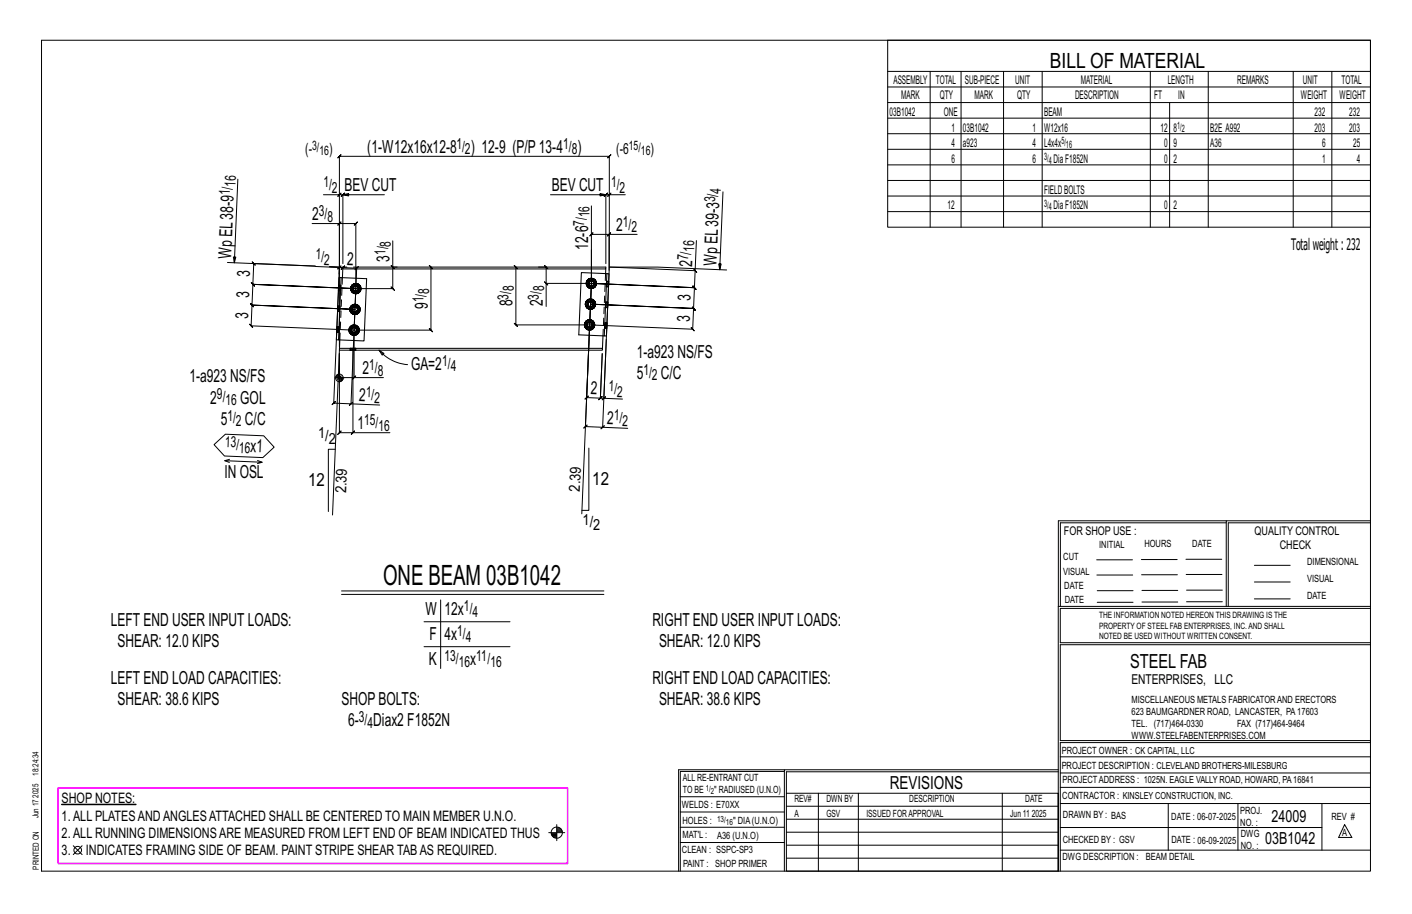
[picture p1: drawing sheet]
<svg xmlns="http://www.w3.org/2000/svg" width="432mm" height="279mm" viewBox="0 0 432 279" stroke-linecap="round" stroke-linejoin="round" font-family="sans-serif">
<path d="M18.9 245.8h22.7v.2h-22.7z" fill="#000" stroke="#000" stroke-width=".31"/>
<g fill="none" stroke="#000" stroke-width=".31">
<path d="M12.7 12.3h406.4v254h-406.4zM271.5 12.3h147.6v57.2h-147.6zM271.5 21.8h147.6M271.5 26.6h147.6M271.5 31.4h147.6M271.5 36.1h147.6M284.5 21.8v47.7M293.9 21.8v47.7M306.9 21.8v47.7M318.7 21.8v47.7M351.8 21.8v47.7M357.7 31.4v38.1"/>
<path d="M369.5 21.8v47.7M395.5 21.8v47.7M407.3 21.8v47.7M72.7 54.8l-1 25.5-.3-1.7h.7l-.4 1.7M98.9 59.5h4.9l-.5 .5 1-1-.5 .5h1.1l-.5 .5 1-1-.5 .5v21.1M104.9 59.5l1.7 .4v-.7l-1.7 .3h12.7M168.3 59.5h17l-1.8 .4v-.7l1.8 .3M191.2 59.5h-4.9l.5-.5-1 1 .5-.5h-1l.5-.5-1 1 .5-.5v21.1M221.1 58.6l-1 23.8-.3-1.7h.7l-.4 1.7M271.5 40.9h147.6M271.5 45.6h147.6M271.5 50.4h147.6"/>
<path d="M271.5 55.2h147.6M271.5 59.9h147.6M95.4 68.3h8.4v37.7M103.8 68.3l-.5 .5 1-1zM103.8 68.3h5l-.5 .5 1-1-.5 .5v19.9M120.1 73.6v8h1.3M180.9 76.4v10.2l-1.9 43.8-.5 .5 1-1-.5 .5 5.3 .2M180.9 71.6l-.5 .5 1-1-.5 .5h5.3M180.9 76.4v10.2l-3 70.5M180.9 62.9v13.5M186.2 71.6l.5-.5-1 1zM194.8 71.6h-8.6v11"/>
<path d="M213 73.5l-.4 9.2-26.3-1.1-2 49 7.7 .3M271.5 64.7h147.6M69.6 80.2l26.8 1.1-18.8-.7-.5-.6 1 1.1-.5-.5-.3 6.3-.4-.5 .9 1-.5-.5 31.5 1.3-31.5-1.3-.4-.5 .9 1-.5-.5-.2 6.4-.5-.6 .9 1.1-.4-.5 31.4 1.3-31.4-1.3-.5-.6 .9 1.1-.4-.5-.3 6.3-.5-.5 1 1-.5-.5 31.5 1.3v14.5h9M96.4 81.5l7.4 .3-.1 2M100.8 81.5l3 .1-3-.1M103.3 82.2l1-.9zM107 94.6h.5M107.1 94l.5 .2-.1 .4M107.3 88.2h.5M107.4 87.7l.5 .1-.1 .4M107.5 95.6l.5 .4M107.5 94.6l.1 .4-.5 .2"/>
<path d="M107.6 94.2l.2-.4-.3-.3a1.52 1.52 0 0 0 0 2.1l.3-.3-.2-.3M107.7 99.5l-.5 .3M107.7 89.3l.5 .3M107.8 88.2l.1 .4-.5 .2M107.8 95.3l.4 .2-.2 .5 .5 .1M107.9 87.8l.2-.3-.4-.3a1.52 1.52 0 0 0 0 2.1l.4-.3-.2-.4M108 93.2l-.5 .3M108.1 89l.3 .2-.2 .4 .6 .2M108.2 95.5l.3 .1v.5l.6-.1M108.2 86.8l-.5 .4M108.3 99.4l-.6 .1 .2 .5-.3 .2M108.3 99.9l.4 .1 .2-.5 .5 .3-.4 .4"/>
<path d="M108.4 89.2l.4 .1v.5l.6-.2M108.5 93.1l-.5 .1 .2 .4-.4 .2M108.5 93.5l.4 .1 .2-.4 .5 .3-.3 .3M108.7 100l.3 .2 .3 .7h.5l-.1 .6M108.8 86.7l-.6 .1 .2 .5-.3 .2M108.8 87.2l.4 .1 .2-.5 .5 .4-.4 .3M108.8 88.2l-1.5 35.3 8.8 .3M108.9 99.5l-.6-.1v.5l-.4 .1M108.9 93.6l.4 .2 .3 .8h.5l-.1 .6M109.1 93.2l-.6-.1v.4l-.3 .1M109.2 87.3l.3 .2 .3 .7h.5l-.1 .6M109.3 95.3l.3 .3-.5 .4-.2-.5-.4 .1"/>
<path d="M109.4 99.8l.3 .5-.5 .2M109.4 86.8l-.6-.1v.5l-.4 .1M109.5 95l.5 .2-.4 .4M109.5 89l.4 .3-.5 .3-.2-.4-.4 .1M109.6 94.6l-.3 .7-.4 .2M109.6 93.5l.4 .5-.5 .2M109.8 88.6l.4 .2-.3 .5M109.8 88.2l-.3 .8-.3 .2M109.9 87.2l.3 .5-.4 .1M110 94l.1 .6M110.2 87.7l.1 .5M119.6 81.1l1 1z"/>
<path d="M120.1 81.6v6.6l-.5-.5 1 1-.5-.5h-11.3M131.8 81.6l-.5-.5 1 1-.5-.5v19.3l-.5-.5 1 1-.5-.5h-23.5l.8-18.9 .5-.5-1 1 .5-.5-4.3-.2 .6-.5-1.1 1 1.1-1-1.1 1 .5-.5h-1M157.8 81.6l-.5-.5 1 1-.5-.5v17.7l-.5-.5 1 1-.5-.5h22.5M164.7 81.6h2.3l-.5-.5 1 1-.5-.5v5M166.5 86.1l1 1zM167 93.7v-7.1h13.9l-1.5 34.9-.5 .5 1-.9-.5 .4 4.2 .2-.5 .5 1-1-.5 .5 .6-13.6-.6 13.6-.5 .5 1-1-.5 .5 1.1 .1M178.8 99.3h.5M178.9 98.7l.5 .2-.1 .4M179 93h.5M179.2 92.4l.4 .2-.1 .4M179.3 99.3l.1 .4-.5 .2M179.3 86.6h.5"/>
<path d="M179.4 98.9l.2-.3-.4-.4a1.52 1.52 0 0 0 0 2.2l.4-.4-.2-.3M179.4 86.1l.5 .1-.1 .4M179.5 94.1l.5 .3M179.5 93l.1 .4-.4 .2M179.6 92.6l.2-.4-.3-.3a1.52 1.52 0 0 0 0 2.2l.3-.4-.2-.3M179.7 97.9l-.5 .3M179.8 87.7l.5 .3M179.8 86.6l.1 .4-.5 .2M179.8 93.7l.4 .2-.2 .5 .6 .1M179.9 86.2l.2-.3-.3-.3a1.52 1.52 0 0 0 0 2.1l.3-.3-.2-.4M180 91.6l-.5 .3M180.1 87.4l.3 .2-.1 .4 .5 .2"/>
<path d="M180.2 93.9l.4 .1v.5l.5-.1M180.3 85.2l-.5 .4M180.3 97.8l-.6 .1 .2 .5-.3 .2M180.3 98.3l.4 .1 .2-.5 .5 .3-.4 .4M180.4 87.6l.4 .1v.5l.6-.2M180.6 91.5l-.6 .1 .2 .4-.4 .2M180.6 92h.4l.1-.4 .5 .3-.3 .3M180.7 98.4l.3 .2 .3 .7h.5l-.1 .6M180.8 85.1l-.5 .1 .1 .5-.3 .2M180.8 85.6l.4 .1 .2-.5 .5 .4-.3 .3M180.9 97.9l-.6-.1v.5l-.4 .1M181 92l.3 .2 .3 .8h.5l-.1 .6"/>
<path d="M181.1 91.6l-.5-.1v.5h-.4M181.2 85.7l.4 .2 .3 .7h.5l-.2 .6M181.2 99.7l.5 .2-.3 .5M181.3 93.7l.3 .4-.5 .3-.1-.5-.4 .1M181.3 99.3l-.3 .7-.3 .3M181.4 98.2l.3 .5-.5 .2M181.4 85.2l-.6-.1v.5l-.4 .1M181.5 93.4l.5 .2-.4 .5M181.6 87.4l.3 .3-.5 .3-.2-.4-.4 .1M181.6 93l-.3 .7-.3 .2M181.6 91.9l.4 .5-.5 .2M181.7 98.7l.1 .6"/>
<path d="M181.8 87l.4 .2-.3 .5M181.9 86.6l-.3 .8-.4 .2M181.9 85.6l.3 .5-.4 .1M182 92.4l.1 .6M182.2 86.1l.2 .5M212.1 82.2l1 1.1zM212.6 82.7l-.2 5.2-.5-.5 .9 1.1-.4-.6-31.5-1.3 31.5 1.3-.5-.5 .9 1.1-.4-.6-.3 6.4-.5-.5 1 1-.5-.5-31.5-1.3 31.5 1.3-.5-.5 1 1-.5-.5-.3 6.3-.4-.5 .9 1.1-.5-.6-31.5-1.3M222.2 82.5l-21.1-.9h-14.8v-33.8l.5-.5-1 1 .5-.5h-82.5l.5-.5-1 1 .5-.5v33.8l-1.7 41.6-.6 .5 1.1-.9-.5 .4 5.2 .3M102.4 115.5h2.8M102.7 115v.5M102.9 114.7v.8M103.2 114.5v1"/>
<path d="M103.4 114.4v1.1M103.6 114.4v1.1M103.8 108.1v7.3l-.5 .5 1-1-.5 .5h4.5M103.8 108.1v24.2l-.5 .5 1-1-.5 .5h4.1M103.8 107l-2.1 50.4M103.8 108.1v8.8M104 115.5v1.2M104.2 115.5v1.1M104.4 115.5v1M104.6 115.5v.8M104.9 115.5v.5M106.8 100.9h.5"/>
<path d="M106.9 100.3l.4 .2v.4M107.2 102l.5 .3M107.3 100.9v.4l-.4 .2M107.3 100.5l.3-.3-.4-.4a1.52 1.52 0 0 0 0 2.2l.4-.4-.3-.3M107.6 101.6l.3 .3-.2 .4 .6 .1M107.9 101.9h.4v.5l.6-.1M107.9 107v25.3h11.3M108.8 114.9l-1 1zM109 101.6l.4 .4-.5 .3-.2-.4h-.4M109.2 101.3l.5 .2-.3 .5M109.3 100.9l-.3 .7-.3 .3M109.7 100.3l.1 .6"/>
<path d="M115.9 107l1.5 1-.5 .6zM115.9 107a12.8 12.8 0 0 0 8.7 4.5M179.2 100.4l.5 .3M179.6 100l.3 .3-.2 .4 .6 .1M179.9 100.3h.4v.5l.6-.1M181 100l.4 .4-.5 .3-.2-.4h-.4M185.4 103.8l-.7 18 5.7 .2M65.5 135.9l3.4-3.2 11.7 .5 3.2 3.5-3.4 3.2-11.8-.5zM102.5 137.3h-2.1v19.1M106.8 123.9l1.1-.9zM107.4 132.8l1-1zM180.1 137v19h-2.1"/>
<path d="M183.8 131.1l1-1zM184.1 122.2l1.1-.9zM68.7 140.8l11.5 .5-1.5 .4M70.2 140.4l-1.5 .4 1.4 .6M78.8 140.8l1.4 .5M375 159.8h-50.7v25.6M375 159.2h-51.3l-.1 107.1M419.1 159.2h-44.1v26.2M419.1 159.8h-43.5v25.6M335.4 171.1h10.9M335.4 175.8h11M349 171h11"/>
<path d="M349.1 175.7h11M362.7 171h10.9M362.7 175.6h11M383.6 172.8h11M383.6 177.9h11M104.4 180.6h80.3M104.4 181.7h80.3M129.7 190.1h26.3M129.7 197.7h26.3M134.8 183.4v21M323.7 185.4h95.4M335.5 184.1h11"/>
<path d="M335.5 180.6h11M349.2 184h11M349.2 180.5h11M362.9 180.4h10.9M362.9 184h10.9M383.6 183.1h11M419.1 186h-94.9v10.5h94.9M419.1 197.1h-94.9v29.3h94.9v.6h-94.9v39.3M239.9 235.8h-31.9v30.5M239.9 235.3h-32.4v31M323.6 235.3h-83.7v31M323.6 235.9h-83.1v6.6"/>
<path d="M324.2 236.3h94.9M324.2 231.4h94.9M22.4 258.5l2.7 2.7M25.1 258.5l-2.7 2.7M167.8 254.5h4.9M168.6 254.8h1.7M168.6 255.1h1.7M168.7 255.4h1.6M169 255.7h1.3M169.3 256h1M170.3 252.1v4.9M170.3 254.2h1.7"/>
<path d="M170.3 253.1h.9M170.3 254h1.6M170.3 253.7h1.4M170.3 253.4h1.2M208 252.9h31.9M208 257.5h31.9M208 243.6h31.9M208 248.2h31.9M240.5 242.5h83.1v23.8h-83.1zM240.5 258.4h83.1M240.5 254.4h83.1M240.5 250.4h83.1"/>
<path d="M240.5 246.5h83.1M250.3 242.5v23.8M262.5 242.5v23.8M306.5 242.5v23.8M324.2 253h80.1M324.2 245.6h94.9M324.2 259.9h94.9M324.2 240.7h94.9M357.3 245.6v14.3M378.6 245.6v14.3M404.3 245.6v14.3M411.2 252.1l2.2 3.9h-4z"/>
<path d="M240.5 262.3h83.1"/>
<circle cx="103.8" cy="115.5" r="1.16"/>
<circle cx="23.8" cy="259.9" r="1.17"/>
<circle cx="170.3" cy="254.5" r="1.71"/>
</g>
<path d="M17.8 240.9h155.8v23h-155.8z" fill="none" stroke="#f0f" stroke-width=".5"/>
<g fill="none" stroke="#000" stroke-width=".32">
<path d="M103.7 84.8l.6 .1-.8 19h-.6zM104.3 84.9l7.8 .3-.8 19-7.8-.3M104.8 82.2l-.1 2.7M106.1 81.6h-1.2l-.1 .6h80.5v-.6h-77.2M185.3 82.2l-.1 1.4M185.6 83.7h.6l-.7 19h-.7zM185.6 83.7l-7.8-.4-.8 19.1 7.8 .3M103.8 106.5h80.4v.5h-80.4zM103.9 103.9l-.1 2.6M107.1 106.5h.1M107.1 107v.1M108.8 106.5h.1"/>
<path d="M108.8 107v.1M184.4 102.7l-.2 3.8"/>
</g>
<g fill="none" stroke="#000" stroke-width=".31" stroke-dasharray="2 1.4">
<path d="M103 99.9h.7M103.2 95.1l.7 .1zM103.2 95.1v-.1M103.2 94.7v.3h.7v.2M103.3 94.4v-.4l.6 .1v.3M103.3 94v-.3l.7 .1-.1 .3M103.3 93.7v-.1h.7v.2M103.3 93.6h.7M103.5 88.8l.7 .1zM103.5 88.8v-.2M103.5 88.3v.3h.7v.2M103.5 88v-.3h.7v.3"/>
<path d="M103.5 87.7v-.3h.7v.3M103.5 87.4v-.2h.7v.2M103.5 87.2h.7M103.9 94.7v-.3h-.6l-.1 .3h.7v.3M104.2 88.4v-.4h-.7v.3l.7 .1v.2M104.7 84.9l-.8 19M107 94.6l.1 .6zM107 94.6l.8-1.3-.8 1.3 .8 1.3-.8-1.3h.5M107.1 94l-.1 .6zM107.1 95.2l.3 .5zM107.1 95.2l.5-.2-.1-.4M107.1 94l.5 .2-.1 .4"/>
<path d="M107.2 99.8l-.4 .5zM107.2 99.8l.5-.4zM107.2 99.8l.5-.3zM107.2 99.8l.5-.3M107.2 88.2l.1 .6zM107.3 88.2l.1 .6zM107.3 88.2l.8-1.3-.8 1.3 .8 1.4-.8-1.4h.5M107.3 87.6l-.1 .6zM107.3 88.8l.4 .6zM107.4 88.8l.5-.2-.1-.4M107.4 87.7l.5 .1-.1 .4M107.4 93.5l-.3 .5z"/>
<path d="M107.4 95.7l.5 .3zM107.4 93.5l.5-.4zM107.5 95.6l.5 .4zM107.5 95.6l.5 .4M107.5 93.5l.5-.3zM107.5 93.5l.5-.3M107.5 99.6h1.5zM107.6 95l.6 .5M107.6 94.2l.6-.6M107.7 99.4l.6-.1zM107.7 87.1l-.4 .5zM107.7 89.4l.5 .3z"/>
<path d="M107.7 87.1l.5-.3zM107.7 89.3l.5 .3zM107.7 89.3l.5 .3M107.7 87.2l.5-.4zM107.7 87.2l.5-.4M107.8 94.6l.1 .4zM107.8 95.9h1.5zM107.8 93.3h1.5zM107.8 93.8l-.3-.3-.5 1.1 .1-.6v1.2l.4 .4-.4-.4 .4 .4 .3-.3M107.9 94.2l-.1 .4zM107.9 95l.3 .3zM107.9 94.2l.3-.3z"/>
<path d="M107.9 88.6l.5 .6M107.9 87.8l.5-.5M107.9 96l.6 .2zM107.9 93.1l.6-.1zM108 88.2l.1 .4zM108.1 89.6h1.5zM108.1 86.9h1.5zM108.1 87.5l-.4-.3-.4 1 .1-.5v1.1l.3 .5-.3-.5 .3 .5 .4-.3M108.1 87.8l-.1 .4zM108.1 88.6l.3 .3zM108.1 87.8l.3-.3zM108.2 95.5l.3 .1v.5l-.5-.1 .5 .1-.5-.1z"/>
<path d="M108.2 95.3l.3 .1zM108.2 93.9l.3-.1zM108.2 89.7l.6 .1zM108.2 86.8l.6-.2zM108.3 99.4l-.6 .1 .6-.1-.6 .1 .2 .5 .4-.1M108.3 99.4l.6 .1-.6-.1 .6 .1-.2 .5-.4-.1zM108.3 99.3l.6 .1zM108.4 89.2l.4 .1v.5l-.6-.2 .6 .2-.6-.2zM108.4 88.9l.4 .1zM108.4 87.5l.4-.1zM108.5 93.1l-.5 .1 .5-.1-.5 .1 .2 .4 .3-.1M108.5 96.2l.7-.2z"/>
<path d="M108.5 96.1l.6-.1zM108.5 96.1l.6-.1M108.5 95.6l.4-.1 .2 .5M108.5 95.4l.4-.1zM108.5 93.8l.4 .1zM108.5 93.1l.6 .1-.6-.1 .6 .1-.2 .4-.4-.1zM108.5 93l.7 .1zM108.7 100l.3 .2M108.8 86.7l-.6 .1 .6-.1-.6 .1 .2 .5 .4-.1M108.8 89.8l.6-.1zM108.8 89.8l.6-.2zM108.8 89.8l.6-.2"/>
<path d="M108.8 89.3l.4-.1 .2 .4M108.8 89l.4-.1zM108.8 87.4l.4 .1zM108.8 86.7l.6 .1-.6-.1 .6 .1-.2 .5-.4-.1zM108.8 86.6l.6 .2zM108.9 99.5l.5 .3zM108.9 99.5l.5 .3M108.9 99.4l.5 .4zM108.9 95.5l.4-.2M108.9 95.3l.3-.3zM108.9 93.9l.3 .3zM108.9 93.6l.4 .2"/>
<path d="M109 99.6l.8 1.3zM109.1 96l.5-.4zM109.1 96l.5-.4M109.1 93.2l.5 .3zM109.1 93.2l.5 .3M109.2 96l.5-.3zM109.2 93.1l.5 .4zM109.2 89.2l.3-.2M109.2 88.9l.3-.3zM109.2 87.5l.3 .3zM109.2 87.3l.3 .2M109.2 94.2l.1 .4z"/>
<path d="M109.3 93.3l.8 1.3zM109.3 94.6l-.1 .4zM109.4 99.8l-.4 .4 .3 .7h.5l-.1 .6M109.4 89.6l.5-.3zM109.4 89.6l.5-.3M109.4 86.8l.5 .4zM109.4 86.8l.5 .4M109.4 99.8l.4 .5zM109.4 89.7l.5-.3zM109.4 86.8l.5 .3zM109.5 95l.5 .2-.4 .4M109.5 94.2l.5-.2-.4-.5"/>
<path d="M109.5 87.8l.1 .4zM109.6 86.9l.7 1.3zM109.6 88.2l-.1 .4zM109.6 95.6l-.3-.3 .3-.7M109.6 93.5l-.3 .3 .3 .8h.5l-.1 .6M109.7 93.5l.3 .5zM109.8 88.6l.4 .2-.3 .5M109.8 87.8l.4-.1-.3-.5M109.9 89.3l-.4-.3 .3-.8M109.9 87.2l-.4 .3 .3 .7h.5l-.1 .6M109.9 87.1l.4 .5zM110 94l.1 .6z"/>
<path d="M110 94l.1 .6M110 95.2l-.3 .5zM110.1 94.6l-.8 1.3zM110.1 94.6l-.1 .6zM110.2 87.7l.1 .5zM110.2 87.7l.1 .5M110.3 88.8l-.4 .6zM110.3 87.6l.1 .6zM110.3 88.2l-.7 1.4zM110.4 88.2l-.1 .6zM178.7 99.3l.1 .6zM178.8 99.3l.1 .6z"/>
<path d="M178.8 99.3l.7-1.3-.7 1.3 .7 1.3-.7-1.3h.5M178.8 98.7l-.1 .6zM178.8 99.9l.4 .5zM178.9 99.9l.5-.2-.1-.4M178.9 98.7l.5 .2-.1 .4M179 93l.1 .6zM179 93l.2 .6zM179 93l.8-1.3-.8 1.3 .8 1.3-.8-1.3h.5M179.1 92.4l-.1 .6zM179.1 93.6l.3 .5zM179.2 93.6l.4-.2-.1-.4M179.2 92.4l.4 .2-.1 .4"/>
<path d="M179.2 98.2l-.4 .5zM179.2 98.2l.5-.4zM179.2 98.2l.5-.3zM179.2 98.2l.5-.3M179.2 86.6l.2 .6zM179.3 86.6l.1 .6zM179.3 86.6l.8-1.3-.8 1.3 .8 1.4-.8-1.4h.5M179.4 99.7l.5 .6M179.4 98.9l.5-.5M179.4 86l-.2 .6zM179.4 87.2l.3 .6zM179.4 87.2l.5-.2-.1-.4"/>
<path d="M179.4 86.1l.5 .1-.1 .4M179.4 91.9l-.3 .5zM179.4 94.1l.6 .3zM179.4 91.9l.6-.4zM179.5 94.1l.5 .3zM179.5 94.1l.5 .3M179.5 91.9l.5-.3zM179.5 91.9l.5-.3M179.5 99.3l.1 .4zM179.5 98h1.6zM179.6 98.6l-.4-.4-.4 1.1 .1-.6v1.2l.3 .5-.3-.5 .3 .5 .4-.4M179.6 98.9l-.1 .4z"/>
<path d="M179.6 99.7l.3 .3zM179.6 98.9l.3-.3zM179.6 93.4l.6 .5M179.6 92.6l.6-.6M179.7 97.8l.6-.1zM179.7 85.5l-.3 .5zM179.7 87.8l.5 .3zM179.7 85.5l.5-.3zM179.8 87.7l.5 .3zM179.8 87.7l.5 .3M179.8 85.6l.5-.4zM179.8 85.6l.5-.4"/>
<path d="M179.8 93l.1 .4zM179.8 94.3h1.5zM179.8 91.7h1.5zM179.8 92.2l-.3-.3-.5 1.1 .2-.6v1.2l.3 .5-.3-.5 .3 .5 .3-.4M179.9 92.6l-.1 .4zM179.9 93.4l.3 .3zM179.9 92.6l.3-.3zM179.9 87l.5 .6M179.9 86.2l.5-.5M179.9 98.6l.4-.1zM180 94.4l.6 .2zM180 91.5l.6-.1z"/>
<path d="M180 86.6l.1 .4zM180.1 88h1.5zM180.1 85.3h1.5zM180.1 85.9l-.3-.3-.5 1 .1-.5v1.1l.4 .5-.4-.5 .4 .5 .3-.3M180.1 86.2l-.1 .4zM180.1 87l.3 .3zM180.1 86.2l.3-.3zM180.2 93.9l.4 .1v.5l-.6-.1 .6 .1-.6-.1zM180.2 93.7l.4 .1zM180.2 92.3l.4-.1zM180.2 88.1l.6 .1zM180.2 85.2l.6-.2z"/>
<path d="M180.3 97.8l-.6 .1 .6-.1-.6 .1 .2 .5 .4-.1M180.3 98.5l.4 .1zM180.3 97.8l.6 .1-.6-.1 .6 .1-.2 .5-.4-.1zM180.3 97.7l.6 .1zM180.4 87.6l.4 .1v.5l-.5-.2 .5 .2-.5-.2zM180.4 87.3l.4 .1zM180.4 85.9l.4-.1zM180.6 91.5l-.6 .1 .6-.1-.6 .1 .2 .4h.4M180.6 94.6l.6-.2zM180.6 94.5l.5-.1zM180.6 94.5l.5-.1M180.6 94l.4-.1 .1 .5"/>
<path d="M180.6 93.8l.4-.1zM180.6 92.2l.4 .1zM180.6 91.5l.5 .1-.5-.1 .5 .1-.1 .4h-.4zM180.6 91.4l.6 .1zM180.7 98.6l.3 .3zM180.7 98.4l.3 .2M180.8 85.1l-.5 .1 .5-.1-.5 .1 .1 .5 .4-.1M180.8 88.2l.6-.1zM180.8 88.2l.6-.2zM180.8 88.2l.6-.2M180.8 87.7l.4-.1 .2 .4M180.8 87.4l.4-.1z"/>
<path d="M180.8 85.8l.4 .1zM180.8 85.1l.6 .1-.6-.1 .6 .1-.2 .5-.4-.1zM180.8 85l.6 .2zM180.9 97.9l.5 .3zM180.9 97.9l.5 .3M180.9 97.8l.5 .4zM181 93.9l.3-.2M181 93.7l.3-.3zM181 92.3l.3 .3zM181 92l.3 .2M181 98.9l.1 .4zM181.1 98l.7 1.3z"/>
<path d="M181.1 99.3l-.1 .4zM181.1 94.4l.5-.3zM181.1 94.4l.5-.3M181.1 91.6l.5 .3zM181.1 91.6l.5 .3M181.2 94.4l.5-.3zM181.2 91.5l.5 .4zM181.2 87.6l.4-.2M181.2 87.3l.3-.3zM181.2 85.9l.3 .3zM181.2 85.7l.4 .2M181.2 99.7l.5 .2-.3 .5"/>
<path d="M181.2 98.9l.5-.2-.3-.5M181.3 92.6l.1 .4zM181.3 91.7l.8 1.3zM181.4 93l-.1 .4zM181.4 98.2l-.4 .4 .3 .7h.5l-.1 .6M181.4 88l.5-.3zM181.4 88l.5-.3M181.4 85.2l.5 .4zM181.4 85.2l.5 .4M181.4 98.2l.4 .5zM181.4 88.1l.6-.3zM181.4 85.2l.6 .3z"/>
<path d="M181.5 93.4l.5 .2-.4 .5M181.5 92.6l.5-.2-.4-.5M181.5 86.2l.1 .4zM181.6 85.3l.8 1.3zM181.6 86.6l-.1 .4zM181.6 94.1l-.3-.4 .3-.7M181.6 91.9l-.3 .3 .3 .8h.5l-.1 .6M181.7 91.9l.3 .5zM181.7 98.7l.1 .6zM181.7 98.7l.1 .6M181.8 99.9l-.4 .5zM181.8 98.7l.1 .6z"/>
<path d="M181.8 87l.4 .2-.3 .5M181.8 86.2l.4-.1-.3-.5M181.8 99.3l-.7 1.3zM181.9 99.3l-.1 .6zM181.9 87.7l-.3-.3 .3-.8M181.9 85.6l-.3 .3 .3 .7h.5l-.2 .6M182 85.5l.3 .5zM182 92.4l.1 .6zM182 92.4l.1 .6M182 93.6l-.3 .5zM182 92.4l.2 .6zM182.1 93l-.8 1.3z"/>
<path d="M182.2 93l-.2 .6zM182.2 86.1l.2 .5zM182.2 86.1l.2 .5M182.3 87.2l-.3 .6zM182.3 86l.1 .6zM182.4 86.6l-.8 1.4zM182.4 86.6l-.1 .6zM184.9 99.2v.3h.7v-.3h-.7v-.3M185 98.7h.6zM185.2 92.8v.4h.7v-.3l-.7-.1v-.2M185.2 92.3l.7 .1zM185.5 86.5l-.1 .3 .7 .1v-.4h-.6v-.3"/>
<path d="M185.5 86l.7 .1zM185.6 99.9v.2h-.7v-.3M185.6 99.5v.4l-.7-.1v-.3M185.6 99.2v-.3h-.7v-.2M185.6 98.7v.2M185.8 94h-.7M185.8 93.8v.2h-.7l.1-.2M185.8 93.5v.3h-.6v-.3M185.9 93.2l-.1 .3h-.6v-.3M185.9 92.9v-.3h-.7v-.2M185.9 92.4v.2M186.1 87.6h-.7"/>
<path d="M186.1 87.5v.1h-.7v-.2M186.1 87.2v.3l-.7-.1v-.2M186.1 86.9v.3h-.7v-.4M186.1 86.5l.1-.3h-.7v-.2M186.2 86.1v.1M103 101.5l.6 .1zM103 101.5v-.2M103 101v.3h.6v.2M103 100.7v-.3h.7v.3M103 100.4v-.3h.7v.3M103 100.1v-.2h.7v.2M103.7 101.1v-.4h-.7v.3l.7 .1-.1 .2"/>
<path d="M106.7 100.9l.1 .6zM106.8 100.9l.1 .6zM106.8 100.9l.7-1.3-.7 1.3 .7 1.3-.7-1.3h.5M106.8 100.3l-.1 .6zM106.8 101.5l.4 .5zM106.9 101.5l.4-.2v-.4M106.9 100.3l.4 .2v.4M107.1 106.5h.1M107.1 106.5v.5M107.1 107.1h.1M107.2 102l.5 .4zM107.2 102l.5 .3z"/>
<path d="M107.2 102l.5 .3M107.3 107.1h-.2v-.6h.2M107.3 101.3l.6 .6M107.3 100.5l.6-.5M107.5 100.9l.1 .4zM107.5 102.2h1.5zM107.6 100.2l-.4-.4-.4 1.1 .1-.6v1.2l.3 .5-.3-.5 .3 .5 .4-.4M107.6 100.5l-.1 .4zM107.6 101.3l.3 .3zM107.6 100.5l.3-.3zM107.6 106.5h.3v.6h-.3zM107.6 107.1h-.3v-.6h.3"/>
<path d="M107.7 102.4l.6 .1zM107.9 101.9h.4v.5l-.6-.1 .6 .1-.6-.1zM107.9 101.6l.4 .1zM107.9 100.2l.4-.1zM107.9 107.1h.4v-.6h.2M107.9 106.5h.4M108.3 107.1h.2v-.6h.2M108.3 102.5l.6-.1zM108.3 102.4l.6-.1zM108.3 102.4l.6-.1M108.3 101.9h.4l.2 .4M108.3 101.7l.4-.1z"/>
<path d="M108.3 100.1l.4 .1zM108.5 107.1h.2l.1-.6M108.7 101.9l.3-.3M108.7 101.6l.3-.3zM108.7 100.2l.3 .3zM108.8 107v-.5M108.8 107.1h-.1M108.9 102.3l.5-.3zM108.9 102.3l.5-.3M108.9 102.4l.5-.4zM109 100.5l.1 .4zM109.1 100.9l-.1 .4z"/>
<path d="M109.2 101.3l.5 .2-.3 .5M109.2 100.5l.5-.2-.3-.5M109.4 102l-.4-.4 .3-.7M109.7 100.3l.1 .6zM109.7 100.3l.1 .6M109.8 101.5l-.4 .5zM109.8 100.3l.1 .6zM109.8 100.9l-.8 1.3zM109.9 100.9l-.1 .6zM179.2 100.4l.5 .4zM179.2 100.4l.5 .3zM179.2 100.4l.5 .3"/>
<path d="M179.5 100.6h1.6zM179.7 100.8l.6 .1zM179.9 100.3h.4v.5l-.6-.1 .6 .1-.6-.1zM179.9 100l.4 .1zM180.3 100.9l.6-.1zM180.3 100.8l.6-.1zM180.3 100.8l.6-.1M180.3 100.3h.4l.2 .4M180.3 100.1l.4-.1zM180.7 100.3l.3-.3M180.7 100l.3-.3zM180.9 100.7l.5-.3z"/>
<path d="M180.9 100.7l.5-.3M180.9 100.8l.5-.4zM181.4 100.4l-.4-.4 .3-.7M184.4 102.7l.8-19.1M185.6 100.3h-.7M185.6 100.1v.2h-.7v-.2"/>
</g>
<text font-size="8.6" x="117.1" y="178.7">ONE BEAM 03B1042</text>
<text font-size="6.4" x="321.1" y="20.7">BILL OF MATERIAL</text>
<text font-size="5.9" x="345.6" y="204.1">STEEL FAB</text>
<g font-size="5.5">
<text x="112.3" y="46.8">(1-W12x16x12-8</text>
<text x="143.9" y="46.8">) 12-9 (P/P13-4</text>
<text x="176.6" y="46.8">)</text>
<text x="105.4" y="58.5">BEV CUT</text>
<text x="168.8" y="58.5">BEV CUT</text>
<text x="95.4" y="67.3">2</text>
<text x="188.4" y="70.7">2</text>
<text x="179.9" y="76.4" transform="rotate(-90 179.9 76.4)">12-6</text>
<text x="70.7" y="79.2" transform="rotate(-88 70.7 79.2)">WpEL38-9</text>
<text x="106.1" y="80.9" transform="rotate(2 106.1 80.9)">2</text>
<text x="119.1" y="80" transform="rotate(-90 119.1 80)">3</text>
<text x="211.6" y="81.6" transform="rotate(-88 211.6 81.6)">2</text>
<text x="219.1" y="81.3" transform="rotate(-88 219.1 81.3)">WpEL39-3</text>
<text x="76.4" y="84.7" transform="rotate(-88 76.4 84.7)">3</text>
<text x="76.2" y="91.1" transform="rotate(-88 76.2 91.1)">3</text>
<text x="130.8" y="94.5" transform="rotate(-90 130.8 94.5)">9</text>
<text x="156.8" y="93.7" transform="rotate(-90 156.8 93.7)">8</text>
<text x="166" y="93.7" transform="rotate(-90 166 93.7)">2</text>
<text x="211.2" y="92.1" transform="rotate(-88 211.2 92.1)">3</text>
<text x="75.9" y="97.4" transform="rotate(-88 75.9 97.4)">3</text>
<text x="210.9" y="98.4" transform="rotate(-88 210.9 98.4)">3</text>
<text x="125.7" y="113.1">GA=2</text>
<text x="194.7" y="109.4">1-a923 NS/FS</text>
<text x="57.9" y="116.8">1-a923 NS/FS</text>
<text x="110.8" y="114.4">2</text>
<text x="194.7" y="115.9">5</text>
<text x="202.1" y="115.9">C/C</text>
<text x="64.3" y="123.3">2</text>
<text x="73.5" y="123.3">GOL</text>
<text x="109.7" y="122.6" transform="rotate(2 109.7 122.6)">2</text>
<text x="180.5" y="120.6" transform="rotate(2 180.5 120.6)">2</text>
<text x="67.5" y="129.9">5</text>
<text x="74.9" y="129.9">C/C</text>
<text x="109.3" y="131.3">1</text>
<text x="185.6" y="129.7" transform="rotate(2 185.6 129.7)">2</text>
<text x="76.5" y="138.2" transform="rotate(2 76.5 138.2)">x1</text>
<text x="68.6" y="146.3">IN OSL</text>
<text x="94.2" y="148.6">12</text>
<text x="181.1" y="148.3">12</text>
<text x="33.9" y="191.3">LEFT END USER INPUT LOADS:</text>
<text x="130.1" y="188.1">W</text>
<text x="135.9" y="188.1">12x</text>
<text x="199.5" y="191.3">RIGHT END USER INPUT LOADS:</text>
<text x="36" y="197.9">SHEAR: 12.0 KIPS</text>
<text x="131.3" y="195.7">F</text>
<text x="135.9" y="195.7">4x</text>
<text x="201.5" y="197.9">SHEAR: 12.0 KIPS</text>
<text x="131.1" y="203.4">K</text>
<text x="143.8" y="203.4">x</text>
<text x="33.9" y="209">LEFT END LOAD CAPACITIES:</text>
<text x="199.5" y="209">RIGHT END LOAD CAPACITIES:</text>
<text x="36" y="215.5">SHEAR: 38.6 KIPS</text>
<text x="104.4" y="215.5">SHOPBOLTS:</text>
<text x="201.5" y="215.5">SHEAR: 38.6 KIPS</text>
<text x="106.5" y="222">6-</text>
<text x="114.1" y="222">Diax2 F1852N</text>
<text x="272.2" y="241.1">REVISIONS</text>
</g>
<g font-size="5.1">
<text x="388.9" y="251.3">24009</text>
<text x="386.9" y="258.1">03B1042</text>
</g>
<text font-size="4.9" x="394.8" y="76.4">Totalweight : 232</text>
<g font-size="4.7">
<text x="93.4" y="46.9">(-</text>
<text x="100.6" y="46.9">)</text>
<text x="139.6" y="45.5">1/</text>
<text x="142.2" y="47.2">2</text>
<text x="172.2" y="45.5">1/</text>
<text x="174.8" y="47.2">8</text>
<text x="188.4" y="46.9">(-6</text>
<text x="198.9" y="46.9">)</text>
<text x="70.3" y="59.7" transform="rotate(-88 70.3 59.7)">1/</text>
<text x="72.1" y="57.2" transform="rotate(-88 72.1 57.2)">16</text>
<text x="98.9" y="57.3">1/</text>
<text x="101.5" y="59">2</text>
<text x="186.9" y="57.3">1/</text>
<text x="189.5" y="59">2</text>
<text x="220.5" y="59.3" transform="rotate(-88 220.5 59.3)">4</text>
<text x="218.7" y="61.8" transform="rotate(-88 218.7 61.8)">3/</text>
<text x="97.5" y="66.1">3/</text>
<text x="100.1" y="67.8">8</text>
<text x="178.6" y="69" transform="rotate(-90 178.6 69)">7/</text>
<text x="180.3" y="66.4" transform="rotate(-90 180.3 66.4)">16</text>
<text x="190.5" y="69.4">1/</text>
<text x="193.1" y="71.1">2</text>
<text x="117.9" y="78" transform="rotate(-90 117.9 78)">1/</text>
<text x="119.5" y="75.4" transform="rotate(-90 119.5 75.4)">8</text>
<text x="212.2" y="77" transform="rotate(-88 212.2 77)">16</text>
<text x="96.5" y="79.2" transform="rotate(2 96.5 79.2)">1/</text>
<text x="99" y="81" transform="rotate(2 99 81)">2</text>
<text x="210.5" y="79.5" transform="rotate(-88 210.5 79.5)">7/</text>
<text x="131.2" y="89.8" transform="rotate(-90 131.2 89.8)">8</text>
<text x="157.2" y="89" transform="rotate(-90 157.2 89)">8</text>
<text x="166.4" y="89" transform="rotate(-90 166.4 89)">8</text>
<text x="129.6" y="92.4" transform="rotate(-90 129.6 92.4)">1/</text>
<text x="155.5" y="91.6" transform="rotate(-90 155.5 91.6)">3/</text>
<text x="164.8" y="91.6" transform="rotate(-90 164.8 91.6)">3/</text>
<text x="112.9" y="113.2">1/</text>
<text x="135.2" y="111.8">1/</text>
<text x="137.8" y="113.5">4</text>
<text x="115.5" y="114.9">8</text>
<text x="186.1" y="119.6" transform="rotate(2 186.1 119.6)">1/</text>
<text x="196.7" y="114.6">1/</text>
<text x="199.4" y="116.3">2</text>
<text x="66.4" y="122.1">9/</text>
<text x="69" y="123.8">16</text>
<text x="111.8" y="121.4" transform="rotate(2 111.8 121.4)">1/</text>
<text x="114.4" y="123.2" transform="rotate(2 114.4 123.2)">2</text>
<text x="188.6" y="121.3" transform="rotate(2 188.6 121.3)">2</text>
<text x="69.5" y="128.6">1/</text>
<text x="72.2" y="130.3">2</text>
<text x="111.4" y="130">15/</text>
<text x="115.8" y="131.7">16</text>
<text x="187.7" y="128.5" transform="rotate(2 187.7 128.5)">1/</text>
<text x="190.2" y="130.3" transform="rotate(2 190.2 130.3)">2</text>
<text x="68.8" y="136.6" transform="rotate(2 68.8 136.6)">13/</text>
<text x="97.3" y="134">1/</text>
<text x="100.6" y="135.7">2</text>
<text x="73" y="138.4" transform="rotate(2 73 138.4)">16</text>
<text x="105.8" y="150.8" transform="rotate(-88 105.8 150.8)">2.39</text>
<text x="177.4" y="150.3" transform="rotate(-88 177.4 150.3)">2.39</text>
<text x="178.2" y="160.4">1/</text>
<text x="181.4" y="162">2</text>
<text x="141.9" y="186.9">1/</text>
<text x="144.5" y="188.5">4</text>
<text x="139.8" y="194.5">1/</text>
<text x="142.5" y="196.2">4</text>
<text x="135.9" y="202.1">13/</text>
<text x="140.3" y="203.8">16</text>
<text x="145.6" y="202.1">11/</text>
<text x="150" y="203.8">16</text>
<text x="109.8" y="220.8">3/</text>
<text x="112.4" y="222.4">4</text>
</g>
<g font-size="4.4">
<text x="18.9" y="245.6">SHOP NOTES:</text>
<text x="18.9" y="250.8">1.ALL PLATESANDANGLESATTACHED SHALL BE CENTERED TO MAIN MEMBER U.N.O.</text>
<text x="18.9" y="256.1">2.ALL RUNNING DIMENSIONSARE MEASURED FROM LEFT END OF BEAM INDICATED THUS</text>
<text x="18.9" y="261.3">3.</text>
<text x="26.3" y="261.3">INDICATES FRAMING SIDE OF BEAM. PAINT STRIPE SHEAR TABAS REQUIRED.</text>
</g>
<text font-size="4.2" x="346" y="209.1">ENTERPRISES, LLC</text>
<g font-size="4">
<text x="95.4" y="45.9">3/</text>
<text x="97.7" y="47.3">16</text>
<text x="192.3" y="45.9">15/</text>
<text x="196" y="47.3">16</text>
</g>
<g font-size="3.7">
<text x="273.2" y="25.6">ASSEMBLY</text>
<text x="286.2" y="25.6">TOTAL</text>
<text x="295.1" y="25.6">SUB-PIECE</text>
<text x="310.4" y="25.6">UNIT</text>
<text x="330.5" y="25.6">MATERIAL</text>
<text x="357.1" y="25.6">LENGTH</text>
<text x="378.3" y="25.6">REMARKS</text>
<text x="398.4" y="25.6">UNIT</text>
<text x="410.2" y="25.6">TOTAL</text>
<text x="272.1" y="35.5">03B1042</text>
<text x="275.6" y="30.4">MARK</text>
<text x="287.4" y="30.4">QTY</text>
<text x="288.6" y="35.5">ONE</text>
<text x="298" y="30.4">MARK</text>
<text x="311" y="30.4">QTY</text>
<text x="319.3" y="35.5">BEAM</text>
<text x="328.7" y="30.4">DESCRIPTION</text>
<text x="353" y="30.4">FT</text>
<text x="360.3" y="30.4">IN</text>
<text x="397.8" y="30.4">WEIGHT</text>
<text x="402" y="35.5">232</text>
<text x="409.6" y="30.4">WEIGHT</text>
<text x="412.6" y="35.5">232</text>
<text x="290.9" y="40.2">1</text>
<text x="294.5" y="40.2">03B1042</text>
<text x="315.8" y="40.2">1</text>
<text x="319.3" y="40.2">W12x16</text>
<text x="354.9" y="40.2">12</text>
<text x="358.9" y="40.2">8</text>
<text x="370.1" y="40.2">B2E A992</text>
<text x="402" y="40.2">203</text>
<text x="412.6" y="40.2">203</text>
<text x="290.9" y="45">4</text>
<text x="294.5" y="45">a923</text>
<text x="315.8" y="45">4</text>
<text x="319.3" y="45">L4x4x</text>
<text x="356" y="45">0</text>
<text x="358.9" y="45">9</text>
<text x="370.1" y="45">A36</text>
<text x="404.3" y="45">6</text>
<text x="413.8" y="45">25</text>
<text x="290.9" y="49.7">6</text>
<text x="315.8" y="49.7">6</text>
<text x="322.2" y="49.7">DiaF1852N</text>
<text x="356" y="49.7">0</text>
<text x="358.9" y="49.7">2</text>
<text x="404.3" y="49.7">1</text>
<text x="415" y="49.7">4</text>
<text x="319.3" y="59.3">FIELDBOLTS</text>
<text x="289.8" y="64">12</text>
<text x="322.2" y="64">DiaF1852N</text>
<text x="356" y="64">0</text>
<text x="358.9" y="64">2</text>
<text x="325.3" y="163.4">FOR SHOP USE :</text>
<text x="383.7" y="163.4">QUALITY CONTROL</text>
<text x="391.4" y="167.8">CHECK</text>
</g>
<g font-size="3.1">
<text x="360" y="39.4">1/</text>
<text x="361.4" y="40.5">2</text>
<text x="324.6" y="44.1">5/</text>
<text x="326" y="45.3">16</text>
<text x="319.3" y="48.9">3/</text>
<text x="320.7" y="50">4</text>
<text x="319.3" y="63.2">3/</text>
<text x="320.7" y="64.3">4</text>
<text x="336.2" y="167.4">INITIAL</text>
<text x="350" y="167.1">HOURS</text>
<text x="364.6" y="167.2">DATE</text>
<text x="325.2" y="171.3">CUT</text>
<text x="399.8" y="172.8">DIMENSIONAL</text>
<text x="325.1" y="175.8">VISUAL</text>
<text x="399.8" y="177.9">VISUAL</text>
<text x="325.5" y="180">DATE</text>
<text x="325.7" y="184.4">DATE</text>
<text x="399.8" y="183.1">DATE</text>
<text x="346" y="215">MISCELLANEOUS METALS FABRICATORAND ERECTORS</text>
<text x="346" y="218.6">623 BAUMGARDNER ROAD, LANCASTER, PA17603</text>
<text x="346" y="225.8">WWW.STEELFABENTERPRISES.COM</text>
<text x="346" y="222.2">TEL. (717)464-0330</text>
<text x="378.3" y="222.2">FAX (717)464-9464</text>
<text x="324.7" y="230.5">PROJECT OWNER : CK CAPITAL, LLC</text>
<text x="208.8" y="238.8">ALL RE-ENTRANT CUT</text>
<text x="324.7" y="235.1">PROJECT DESCRIPTION : CLEVELAND BROTHERS-MILESBURG</text>
<text x="324.9" y="239.5">PROJECTADDRESS : 1025N. EAGLE VALLY ROAD, HOWARD, PA16841</text>
<text x="208.8" y="242.5">TO BE</text>
<text x="218.4" y="242.5">&quot; RADIUSED (U.N.O)</text>
<text x="242.9" y="245.3">REV#</text>
<text x="252.7" y="245.3">DWN BY</text>
<text x="278.1" y="245.3">DESCRIPTION</text>
<text x="313.5" y="245.3">DATE</text>
<text x="324.9" y="244.2">CONTRACTOR : KINSLEY CONSTRUCTION, INC.</text>
<text x="208.5" y="247">WELDS : E70XX</text>
<text x="208.7" y="251.7">HOLES :</text>
<text x="224.2" y="251.8">&quot; DIA(U.N.O)</text>
<text x="242.9" y="249.9">A</text>
<text x="252.7" y="249.9">GSV</text>
<text x="264.9" y="249.9">ISSUED FORAPPROVAL</text>
<text x="309" y="249.9">Jun 11</text>
<text x="315.5" y="249.9">2025</text>
<text x="325.1" y="250">DRAWN BY : BAS</text>
<text x="358.2" y="250.5">DATE : 06-07-2025</text>
<text x="379.3" y="248.9">PROJ.</text>
<text x="407.2" y="250.5">REV #</text>
<text x="208.7" y="256.3">MAT'L :</text>
<text x="219.3" y="256.4">A36 (U.N.O)</text>
<text x="325" y="257.6">CHECKED BY : GSV</text>
<text x="358.3" y="257.7">DATE : 06-09-2025</text>
<text x="379.3" y="252.5">NO. :</text>
<text x="379.5" y="255.9">DWG</text>
<text x="410.5" y="255.5">A</text>
<text x="208.6" y="260.7">CLEAN : SSPC-SP3</text>
<text x="324.9" y="262.9">DWG DESCRIPTION :</text>
<text x="350.4" y="263">BEAM DETAIL</text>
<text x="379.5" y="259.5">NO. :</text>
<text x="208.9" y="265">PAINT : SHOP PRIMER</text>
</g>
<g font-size="2.7">
<text x="336.1" y="189">THE INFORMATION NOTED HEREON THIS DRAWING IS THE</text>
<text x="336.1" y="195.4">NOTED BE USED WITHOUT WRITTEN CONSENT.</text>
<text x="336.1" y="192.2">PROPERTY OF STEEL FAB ENTERPRISES, INC.AND SHALL</text>
</g>
<g font-size="2.6">
<text x="215.9" y="241.8">1/</text>
<text x="217.4" y="242.7">2</text>
<text x="219.3" y="251.1">13/</text>
<text x="222" y="252.1">16</text>
</g>
<g font-size="2.5">
<text x="11.7" y="237.1" transform="rotate(-90 11.7 237.1)">18:24:34</text>
<text x="11.8" y="243.8" transform="rotate(-90 11.8 243.8)">2025</text>
<text x="11.8" y="250.1" transform="rotate(-90 11.8 250.1)">Jun 17</text>
<text x="11.9" y="265.8" transform="rotate(-90 11.9 265.8)">PRINTED ON</text>
</g>
</svg>
